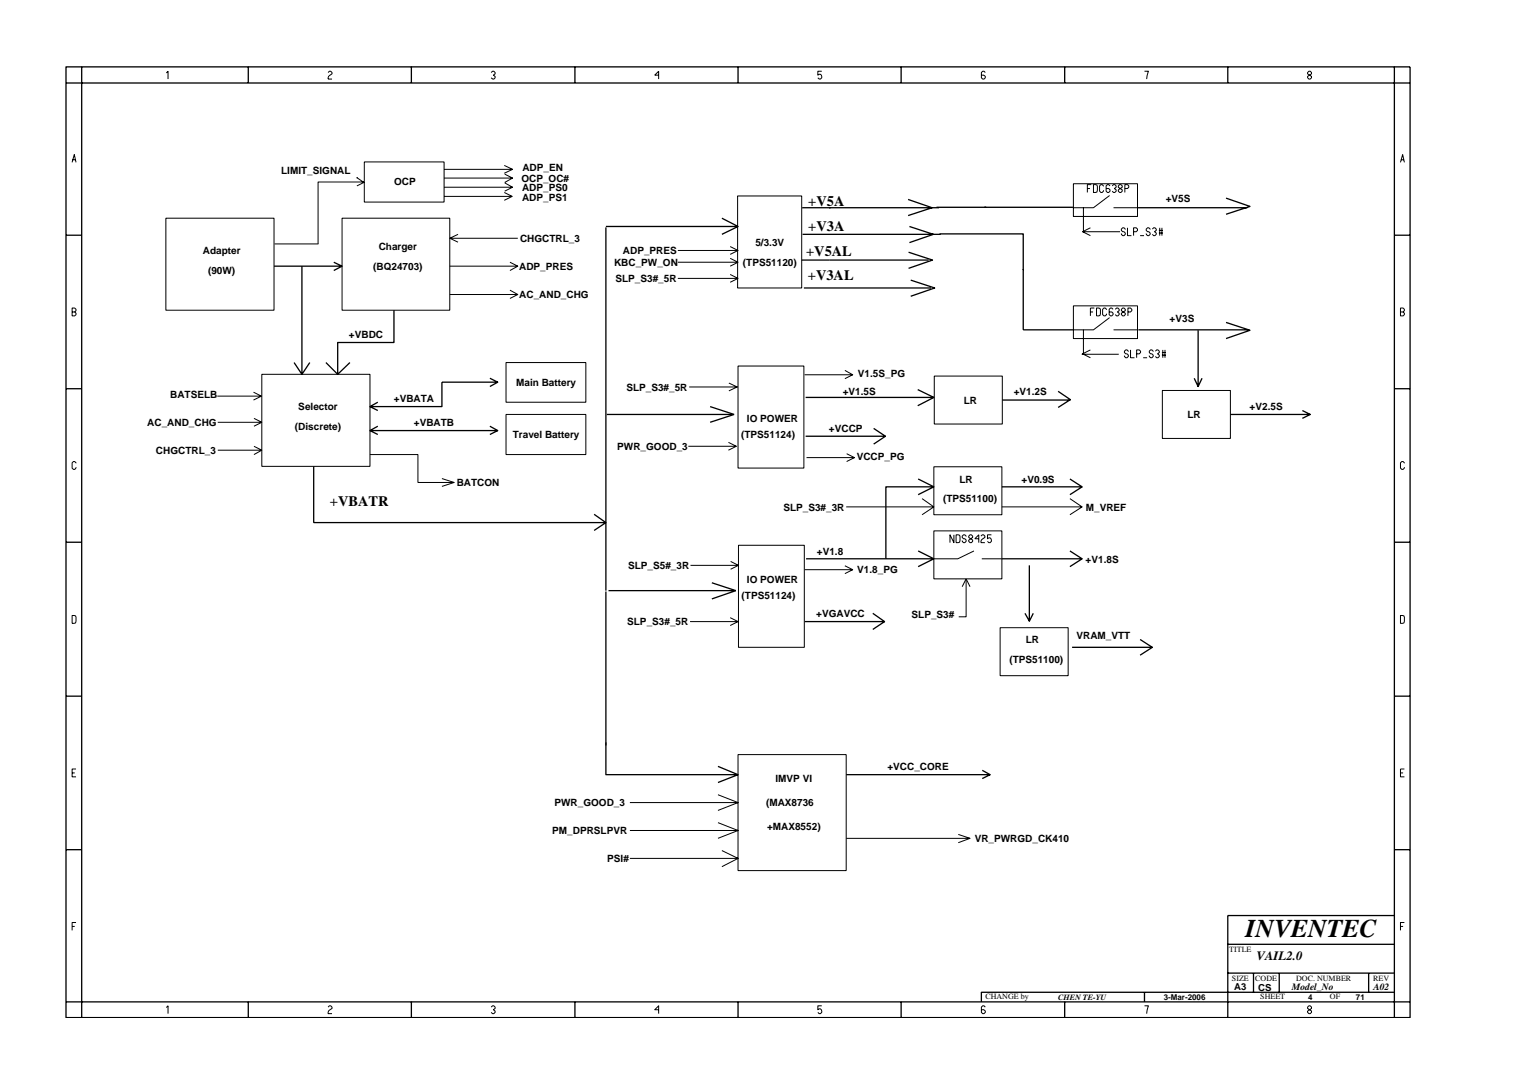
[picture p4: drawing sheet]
<svg xmlns="http://www.w3.org/2000/svg" width="297mm" height="210mm" viewBox="0 0 297 210" stroke-linecap="round" stroke-linejoin="round" font-family="sans-serif">
<g fill="none" stroke="#000" stroke-width=".25">
<path d="M12.8 13h261v184.6h-261zM12.8 16.1h261M15.9 13v184.6M48.2 13v3.1M79.9 13v3.1M111.6 13v3.1M143.3 13v3.1M174.9 13v3.1M206.7 13v3.1M238.4 13v3.1M270.7 13v184.6M176.3 38.7l4.7 1.6-4.7 1.6"/>
<path d="M238 38.5l4.7 1.6-4.7 1.5M12.8 45.7h3.1M53.2 51.7h13.2M58.6 51.7v21M64.8 50.9l1.6 .8-1.6 .8M117.6 44.1v70.6M140.2 42.4l3.1 1.6h-25.7M143.3 44l-3.1 1.5M155.6 50.5h24.7M155.7 40.3h26.6M155.8 45.5h26.9M156.1 55.9h24.6"/>
<path d="M176.4 49l4.6 1.5-4.6 1.6M176.6 44l4.6 1.5-4.6 1.6M176.8 54.4l4.7 1.5-4.7 1.6M181.8 40.2h26.5M182.4 45.4h16.3v7M198.7 52.3v11.7h9.6M220.8 40.3h21.4M270.7 45.7h3.1M12.8 75.5h3.1M57.1 70.4l1.5 2.3 1.5-2.3M63.3 70.4l2.3 2.3M67.9 70.4l-2.3 2.3"/>
<path d="M71.8 78.9l1.5 .8M76.5 60.2v6.3h-10.9v6.2M95.1 73.4l1.5 .8-1.5 .8M96.6 74.2h-10.8v4.7h-14l1.5-.8M137.9 78.9l4.6 1.6-4.6 1.5M156.4 77.2h24.9M178.2 75.6l3.1 1.6-3.1 1.6M194.6 77.7h13.2M205.4 76l2.4 1.6-2.4 1.5M221 64h21.4M231.8 73.4l.8 1.6 .8-1.6M232.6 64.1v10.9"/>
<path d="M238 62.6l4.7 1.5-4.7 1.6M252.8 79.7l1.6 .8h-15.5M270.7 75.5h3.1M60.9 90.5v11h56.7M71.8 83.6l1.5 .8M73.3 82.7l-1.5 .9h24.8M95.1 82.7l1.5 .9-1.5 .8M115.3 99.9l2.3 1.6-2.3 1.5M117.8 80.5h24.4M169.6 83.2l2.3 1.5h-15.5M171.9 84.7l-2.3 1.5M178.3 93l3 1.5-3 1.5"/>
<path d="M181.3 94.5h-9.3v14M207.7 93l2.4 1.5h-15.6M210.1 94.5l-2.4 1.5M254.4 80.5l-1.6 .7M12.8 105.3h3.1M117.6 114.8v29.9M118.1 114.7h24.4M138.2 113.1l4.7 1.6-4.7 1.6M156.5 108.5h24.8M169.4 119.1l2.3 1.6h-15.5M178.3 107l3 1.5-3 1.5M194.5 108.5h15.6"/>
<path d="M199 119.1l.8 1.5 .8-1.5M199.8 109.8v10.8M207.7 107l2.4 1.5-2.4 1.5M270.7 105.3h3.1M12.8 135.2h3.1M171.7 120.7l-2.3 1.5M208.1 125.7h15.6M221.3 124.1l2.4 1.6-2.4 1.5M270.7 135.2h3.1M117.6 144.1v6.3h25.7l-3.9-1.6M143.3 150.4l-3.9 1.5M190.7 149.5l1.5 .9h-27.9"/>
<path d="M192.2 150.4l-1.5 .8M12.8 165h3.1M270.7 165h3.1M270.7 177.7h-32.3v19.9M12.8 194.5h261M48.2 194.5v3.1M79.9 194.5v3.1M111.6 194.5v3.1M143.3 194.5v3.1M174.9 194.5v3.1M206.7 194.5v3.1M222.2 192.6v1.9"/>
<path d="M238.4 183.3h32.3M238.4 188.9h32.3M243.4 188.9v3.7M248.4 188.9v3.7M265.7 188.9v3.7M270.7 192.6h-80.2v1.9"/>
</g>
<g fill="none" stroke="#000" stroke-width=".19">
<path d="M32.3 14.2l.3-.4v1.6M63.7 14.1l.3-.3h.2l.3 .3v.2l-.5 .4-.3 .4v.3h.8M95.4 14.1l.2-.3h.3l.2 .3v.2l-.3 .3 .3 .2v.3l-.2 .3h-.3l-.2-.3M127.9 14.6h-.8l.8-.8v1.6M159.5 13.8h-.7v.8l.2-.2a.5 .5 0 0 1 .5 .7l-.2 .3h-.3l-.2-.3M191.3 14.1l-.3-.3h-.2l-.3 .3v1l.3 .3h.2l.3-.3v-.3l-.3-.2h-.5M222.2 13.8h.8l-.4 1.6M253.9 14.1l.2-.3h.3l.2 .3v.2l-.7 .5v.3l.2 .3h.3l.2-.3v-.3l-.7-.5zM14 31.5l.4-1.5 .4 1.5M14.1 31h.6M69.4 34.6l-.1-.1 1.3 .9-1.3 .7M70.6 35.3h-8.8v12.1"/>
<path d="M70.7 31.4h15.5v7.8h-15.5zM86.2 38.1h13.2M86.3 34.6h13.2M86.3 32.9h13.2M97.9 37.4l1.5 .7-1.5 .8M97.9 32.1l1.6 .8-1.6 .7M98 35.5l1.5 .9h-13.2M98 33.8l1.5 .8-1.5 .8M99.5 36.4l-1.5 .7M143.2 38h12.4v17.9h-12.4zM208.4 35.7h12.4v6.3h-12.4zM211.1 36.6h.5"/>
<path d="M211.9 35.8h-.8v1.6M212.3 35.8l.7 .1v1.4l-.7 .1zM214.2 36.2l-.2-.4h-.3l-.2 .3v1l.2 .3h.3l.2-.5M215.4 38l-3.1 2.3h-3.9M215.5 36.1l-.2-.3h-.3l-.3 .3v1l.3 .3h.3l.2-.3v-.2l-.2-.3h-.6M215.9 36.1l.3-.3h.2l.3 .3v.3l-.3 .2 .3 .3v.2l-.3 .3h-.2l-.3-.3M217.4 35.8h.2l.3 .3v.3l-.8 .5v.2l.3 .3h.2l.3-.3v-.2l-.8-.5v-.3zM218.4 36.6h.5l.2-.2v-.3l-.2-.3h-.5v1.6M271.9 31.5l.4-1.5 .4 1.5M272 31h.6M14 59.8h.5l.3 .3v.2l-.3 .3 .3 .2v.3l-.3 .2h-.5zM32.2 42.4h21v17.8h-21z"/>
<path d="M53.3 47.4h8.5M66.4 42.4h20.9v17.8h-20.9zM87.3 46.3h13.2M87.3 57.2h13.2M88.9 45.5l-1.6 .8 1.6 .7M99 50.9l1.5 .8h-13.2M99 56.3l1.5 .9-1.5 .7M100.5 51.7l-1.5 .8M131.6 48.6h11.7M131.6 50.9h11.7M131.6 54h11.7M141.8 47.9l1.5 .7-1.5 .8"/>
<path d="M141.8 50.2l1.5 .7-1.5 .8M141.8 53.3l1.5 .7-1.5 .8M208.4 59.4h12.4v6.3h-12.4zM210.3 45h7.2M210.3 40.3v4.9M211.7 44.2l-1.5 .8 1.5 .7M212.5 59.8h-.8v1.5M212.9 59.8l.7 .1v1.3l-.7 .1zM216.2 40.3h4.6M218 59.8l-.3 .3v.2l.8 .5v.3l-.3 .2h-.2l-.3-.2v-.3l.8-.5v-.2l-.3-.3zM218.5 44.6l-.3-.4h-.2l-.3 .3v.2l.8 .5v.3l-.3 .2h-.2l-.3-.4M218.9 44.2v1.5h.8"/>
<path d="M220.1 45h.5l.2-.3v-.2l-.2-.3h-.5v1.5M221.3 45.7h.8M223.3 44.6l-.3-.4h-.2l-.3 .3v.2l.3 .3h.2l.3 .2v.3l-.3 .2h-.2l-.3-.4M223.7 44.5l.3-.3h.2l.3 .3v.2l-.4 .3 .4 .2v.3l-.3 .2h-.2l-.3-.2M225 45.2h.7M225 44.7h.7M225.2 44.2v1.5M225.6 44.2v1.5M14 60.6h.5M42.2 76.9h8.5M49.2 76.1l1.5 .8-1.5 .8M50.8 72.7h21v17.8h-21z"/>
<path d="M98.2 70.4h15.5v7.7h-15.5zM133.8 75.1h9.3M141.5 74.4l1.6 .7-1.6 .8M143.3 71.1h12.8v19.8h-12.8zM156.2 72.8h9.4M164 71.9l1.6 .9-1.6 .7M181.4 73h13.2v9.3h-13.2zM210 68.8h7.2M210.3 64v4.9M211.7 67.9l-1.5 .8 1.5 .8M211.7 60.6h.5M214.8 60.1l-.2-.3h-.3l-.2 .3v1l.2 .2h.3l.2-.4"/>
<path d="M215.4 61.7l-3.1 2.3h-3.9M216.1 60.1l-.3-.3h-.2l-.3 .3v1l.3 .2h.2l.3-.2v-.3l-.3-.2h-.5M216.2 64h4.6M216.5 60.1l.3-.3h.2l.3 .3v.2l-.4 .3 .4 .2v.3l-.3 .2h-.2l-.3-.2M219 60.6h.5l.2-.3v-.2l-.2-.3h-.5v1.5M219.1 68.3l-.3-.4h-.2l-.3 .3v.2l.8 .5v.3l-.3 .3h-.2l-.3-.5M219.5 67.9v1.6h.7M220.7 68.7h.5l.2-.3v-.2l-.2-.3h-.5v1.6M221.9 69.5h.8M223.9 68.3l-.3-.4h-.2l-.3 .3v.2l.8 .5v.3l-.3 .3h-.2l-.3-.5M224.3 68.2l.3-.3h.2l.3 .3v.2l-.4 .3 .4 .2v.3l-.3 .3h-.2l-.3-.3M225.6 68.9h.7"/>
<path d="M225.6 68.4h.7M225.7 75.8h13.2v9.3h-13.2zM225.7 67.9v1.6M226.2 67.9v1.6M271.9 60.6h.5l.3-.3v-.2l-.3-.3h-.5v1.5h.5l.3-.2v-.3l-.3-.2M14.8 89.9l-.3-.3h-.2l-.3 .3v1l.3 .2h.2l.3-.4M42.3 82h8.5M42.3 87.4h8.5M49.3 81.2l1.5 .8-1.5 .7M49.3 86.6l1.5 .8-1.5 .9M71.8 88.3h9.3v5.4h7.1M85.8 92.9l2.4 .8-2.4 .7"/>
<path d="M98.2 80.5h15.5v7.8h-15.5zM133.6 86.6h9.3M141.4 85.9l1.5 .7-1.5 .8M156.6 88.8h9.3M164.3 98.4h17M164.4 88.1l1.5 .7-1.5 .8M179 96.8l2.3 1.6-2.3 1.5M181.3 90.6h13.2v9.3h-13.2zM194.5 98.4h15.6M207.7 96.8l2.4 1.6-2.4 1.5M272.7 89.9l-.3-.3h-.3l-.2 .3v1l.2 .2h.3l.3-.4M14 119.5l.7 .1v1.3l-.7 .1z"/>
<path d="M141.8 119.9l1.5 .8M141.8 109l1.6 .8h-9.3M143.4 105.9h12.8v19.8h-12.8zM143.4 109.8l-1.6 .7M164 109.8l1.6 .8h-9.4M165.6 110.6l-1.6 .8M181.3 103.1h13.2v9.3h-13.2zM185.2 103.8v1.6l-.8-1.6v1.6M185.6 103.8l.7 .1v1.4l-.7 .1zM186.8 113.9l.8-1.5 .7 1.5M187.6 112.5v7.2h-1.5M187.6 104.2l-.3-.4h-.2l-.3 .3v.2l.8 .5v.3l-.3 .3h-.2l-.3-.5"/>
<path d="M188.3 103.8l-.2 .3v.2l.7 .5v.3l-.2 .3h-.3l-.2-.3v-.3l.7-.5v-.2l-.2-.3zM189.1 107l-3.1 1.5h-4.7M190 104.6h-.7l.7-.8v1.6M190.4 104.1l.3-.3h.3l.2 .3v.2l-.5 .4-.3 .4v.3h.8M190.6 108.5h3.9M192.5 103.8h-.8v.8l.3-.2a.5 .5 0 0 1 .5 .7l-.3 .3h-.2l-.3-.3M271.9 119.5l.7 .1v1.3l-.7 .1zM134 120.7h9.3l-1.5 .7M194.2 121.9h13.2v9.3h-13.2zM14 150.1h.5M14.8 149.3h-.8v1.5h.8M122.3 155.8h21"/>
<path d="M139.4 154.3l3.9 1.5-3.9 1.5M139.4 159.7l3.9 1.5-3.9 1.6M143.3 146.5h21v22.5h-21zM271.9 150.1h.5M272.7 149.3h-.8v1.5h.8M14 179.9h.5M14.8 179.1h-.8v1.5M122.3 161.2h21M122.3 166.7h21M140.2 165.1l3.1 1.6-3.1 1.6M164.3 162.8h24M186 162l2.3 .8-2.3 .8"/>
<path d="M271.9 179.9h.5M272.7 179.1h-.8v1.5M32.3 195.6l.3-.3v1.5M63.7 195.5l.3-.2h.2l.3 .2v.3l-.7 .5-.1 .2v.3h.8M95.4 195.5l.2-.2h.3l.2 .2v.3l-.3 .2 .3 .3v.2l-.2 .3h-.3l-.2-.3M127.9 196h-.8l.8-.7v1.5M159.5 195.3h-.7v.7l.2-.1a.5 .5 0 0 1 .5 .6l-.2 .3h-.3l-.2-.3M191.3 195.5l-.3-.2h-.2l-.3 .2v1l.3 .3h.2l.3-.3v-.2l-.3-.3h-.5M222.2 195.3h.8l-.4 1.5M254.1 195.3l-.2 .2v.3l.7 .5v.2l-.2 .3h-.3l-.2-.3v-.2l.7-.5v-.3l-.2-.2z"/>
</g>
<text font-size="5" x="241.8" y="182">INVENTEC</text>
<g font-size="2.8">
<text x="156.9" y="39.9">+V5A</text>
<text x="156.9" y="44.9">+V3A</text>
<text x="156.5" y="49.6">+V5AL</text>
<text x="156.8" y="54.4">+V3AL</text>
<text x="64" y="98.3">+VBATR</text>
</g>
<text font-size="2.5" x="244" y="186.3">VAIL2.0</text>
<g font-size="1.9">
<text x="54.6" y="33.7">LIMIT_SIGNAL</text>
<text x="76.5" y="35.9">OCP</text>
<text x="101.2" y="35.4">OCP_OC#</text>
<text x="101.4" y="33.3">ADP_EN</text>
<text x="101.4" y="39">ADP_PS1</text>
<text x="101.4" y="37.2">ADP_PS0</text>
<text x="226.3" y="39.2">+V5S</text>
<text x="101" y="47">CHGCTRL_3</text>
<text x="146.7" y="47.7">5/3.3V</text>
<text x="39.4" y="49.4">Adapter</text>
<text x="40.4" y="53.2">(90W)</text>
<text x="72.4" y="52.4">(BQ24703)</text>
<text x="73.5" y="48.6">Charger</text>
<text x="100.8" y="52.4">ADP_PRES</text>
<text x="119.2" y="51.6">KBC_PW_ON</text>
<text x="120.9" y="49.4">ADP_PRES</text>
<text x="144.2" y="51.6">(TPS51120)</text>
<text x="100.8" y="57.9">AC_AND_CHG</text>
<text x="119.5" y="54.8">SLP_S3#_5R</text>
<text x="67.7" y="65.6">+VBDC</text>
<text x="227.1" y="62.6">+V3S</text>
<text x="33" y="77.3">BATSELB</text>
<text x="100.2" y="74.9">Main Battery</text>
<text x="121.6" y="75.9">SLP_S3#_5R</text>
<text x="163.6" y="76.6">+V1.5S</text>
<text x="166.6" y="73.1">V1.5S_PG</text>
<text x="196.8" y="76.8">+V1.2S</text>
<text x="28.6" y="82.7">AC_AND_CHG</text>
<text x="57.3" y="83.5">(Discrete)</text>
<text x="57.9" y="79.7">Selector</text>
<text x="76.5" y="78.1">+VBATA</text>
<text x="80.4" y="82.7">+VBATB</text>
<text x="145" y="81.9">IO POWER</text>
<text x="160.9" y="83.9">+VCCP</text>
<text x="187.1" y="78.4">LR</text>
<text x="230.6" y="81.2">LR</text>
<text x="242.6" y="79.7">+V2.5S</text>
<text x="30.3" y="88.1">CHGCTRL_3</text>
<text x="99.6" y="85.1">Travel Battery</text>
<text x="119.8" y="87.4">PWR_GOOD_3</text>
<text x="143.9" y="85.1">(TPS51124)</text>
<text x="166.3" y="89.2">VCCP_PG</text>
<text x="88.7" y="94.4">BATCON</text>
<text x="186.3" y="93.7">LR</text>
<text x="198.3" y="93.7">+V0.9S</text>
<text x="152.1" y="99.1">SLP_S3#_3R</text>
<text x="183.1" y="97.5">(TPS51100)</text>
<text x="210.8" y="99.1">M_VREF</text>
<text x="158.6" y="107.7">+V1.8</text>
<text x="121.9" y="110.5">SLP_S5#_3R</text>
<text x="145" y="113.3">IO POWER</text>
<text x="166.4" y="111.2">V1.8_PG</text>
<text x="210.8" y="109.2">+V1.8S</text>
<text x="144" y="116.3">(TPS51124)</text>
<text x="158.5" y="119.8">+VGAVCC</text>
<text x="177" y="120">SLP_S3#</text>
<text x="121.8" y="121.4">SLP_S3#_5R</text>
<text x="199.1" y="124.9">LR</text>
<text x="209" y="124.1">VRAM_VTT</text>
<text x="196" y="128.8">(TPS51100)</text>
<text x="172.3" y="149.5">+VCC_CORE</text>
<text x="150.6" y="151.9">IMVP VI</text>
<text x="107.2" y="162">PM_DPRSLPVR</text>
<text x="107.6" y="156.5">PWR_GOOD_3</text>
<text x="148.7" y="156.5">(MAX8736</text>
<text x="148.9" y="161.2">+MAX8552)</text>
<text x="117.9" y="167.4">PSI#</text>
<text x="189.2" y="163.5">VR_PWRGD_CK410</text>
<text x="239.6" y="192.2">A3</text>
<text x="244.3" y="192.3">CS</text>
<text x="250.8" y="192.2">Model_No</text>
<text x="266.6" y="192.2">A02</text>
</g>
<g font-size="1.6">
<text x="238.7" y="184.8">TITLE</text>
<text x="239.2" y="190.4">SIZE</text>
<text x="243.7" y="190.4">CODE</text>
<text x="251.6" y="190.4">DOC. NUMBER</text>
<text x="266.6" y="190.4">REV</text>
<text x="191.3" y="193.9">CHANGE by</text>
<text x="205.4" y="194.1">CHEN TE-YU</text>
<text x="225.9" y="194.1">3-Mar-2006</text>
<text x="244.7" y="193.9">SHEET</text>
<text x="253.9" y="194.1">4</text>
<text x="258.2" y="193.9">OF</text>
<text x="263.3" y="194.1">71</text>
</g>
</svg>
